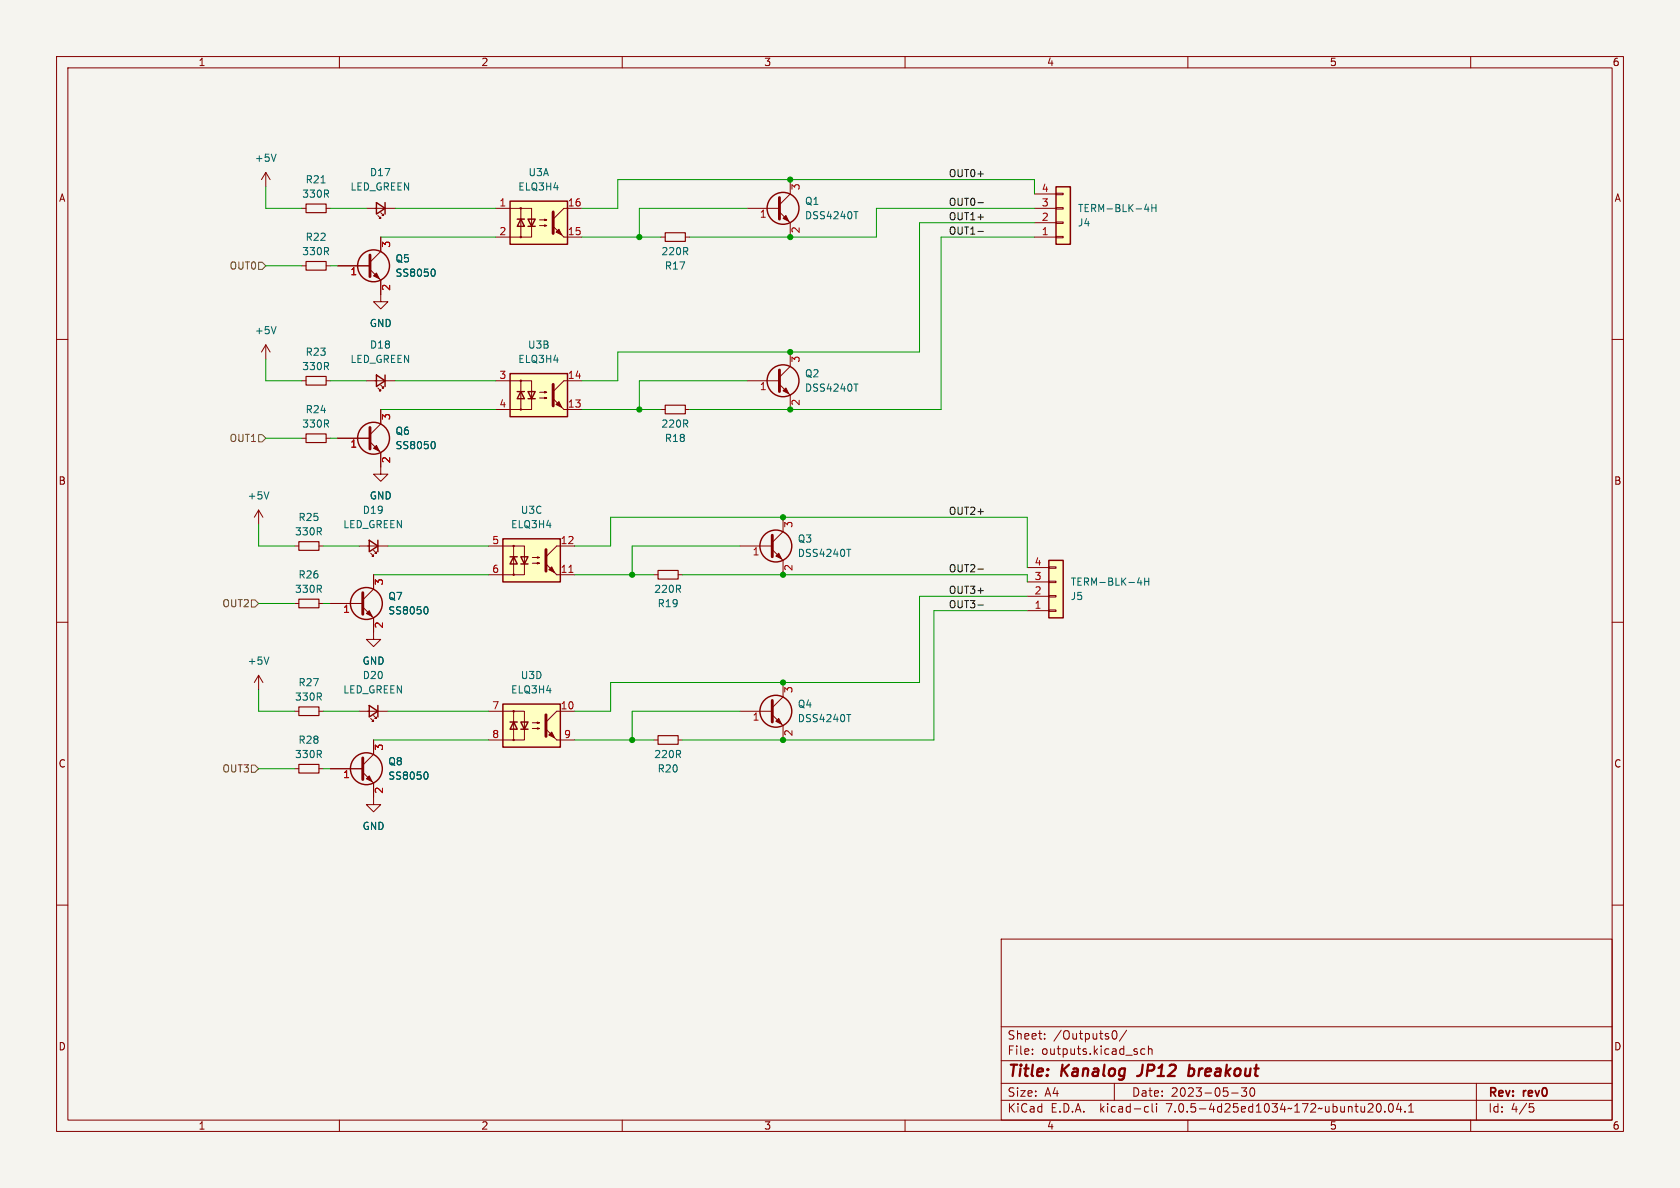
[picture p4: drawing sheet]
<svg xmlns="http://www.w3.org/2000/svg" width="297mm" height="210mm" viewBox="0 0 297 210" stroke-linecap="round" stroke-linejoin="round" font-family="sans-serif">
<path d="M0 0h297v210h-297z" fill="#f5f4ef" stroke="#f5f4ef" stroke-width=".18"/>
<g fill="none" stroke="#840000" stroke-width=".18">
<path d="M10 10h277v190h-277zM12 12h273v186h-273zM60 10v2M110 10v2M160 10v2M210 10v2M260 10v2M47 30.5l-.8 1.3M47 30.5v2.5M47 30.5l.8 1.3M53.3 36.8h.8M57.7 36.8h.7"/>
<path d="M64.8 36.8h5M66.8 38.1l.5 .5h-.2h.2v-.2M67.3 37.6l.5 .5h-.2h.2v-.3M87.6 36.8h6.4v5.1h-6.4M92.1 36.8v5.1M95.4 39.9h1.2l-.3 .1v-.2l.3 .1M95.4 38.9h1.2l-.3 .1v-.3l.3 .2M102.9 36.8h-3.2l-1.9 1.9M132.1 36.8h5.7M137.8 37.5l1.9 1.9v2.5M139.7 31.8v2.5l-1.9 1.9M182.9 36.8h3.8"/>
<path d="M182.9 39.4h3.8M182.9 34.3h3.8M186.7 34.2h1.3v.2h-1.3zM186.7 36.7h1.3v.3h-1.3zM186.7 39.2h1.3v.3h-1.3zM10 60h2M53.3 47h.8M57.7 47h.7M59.7 47h5.7M65.4 47.6l1.9 1.9v3.8h1.3l-1.3 1.3-1.3-1.3h1.3M67.3 41.9v2.6l-1.9 1.9M99.7 41.9h3.2"/>
<path d="M116.8 41.9h.8M121.2 41.9h.7M182.9 41.9h3.8M186.7 41.8h1.3v.2h-1.3zM285 60h2M47 61v2.5M47 61l-.8 1.2M47 61l.8 1.2M53.3 67.3h.8M53.3 77.5h.8M57.7 67.3h.7M57.7 77.5h.7"/>
<path d="M59.7 77.5h5.7M64.8 67.3h5M65.4 78.1l1.9 1.9v3.8h1.3l-1.3 1.3-1.3-1.3h1.3M66.8 68.6l.5 .5h-.2h.2v-.3M67.3 68.1l.5 .5h-.2h.2v-.3M67.3 72.4v2.5l-1.9 1.9M87.6 67.3h6.4v5.1h-6.4M92.1 67.3v5.1M95.4 70.4h1.2l-.3 .1v-.3l.3 .2M95.4 69.3h1.2l-.3 .2v-.3l.3 .1M99.7 72.4h3.2M102.9 67.3h-3.2l-1.9 1.9"/>
<path d="M116.8 72.4h.8M121.2 72.4h.7M132.1 67.3h5.7M137.8 67.9l1.9 2v2.5M139.7 62.2v2.6l-1.9 1.9M45.7 90.2l-.7 1.2M45.7 90.2v2.5M45.7 90.2l.8 1.2M52.1 96.5h.7M56.4 96.5h.7M63.5 96.5h5.1M65.5 97.8l.5 .5h-.2h.2v-.3"/>
<path d="M66 97.3l.5 .5h-.2h.2v-.3M86.4 96.5h6.3v5.1h-6.3M90.8 96.5v5.1M94.1 99.6h1.3l-.4 .1v-.3l.4 .2M94.1 98.6h1.3l-.4 .1v-.3l.4 .2M101.6 96.5h-3.2l-1.9 1.9M130.8 96.5h5.7M136.5 97.2l1.9 1.9v2.5M138.4 91.4v2.6l-1.9 1.9M10 110h2M45.7 119.4v2.5M45.7 119.4l-.7 1.3"/>
<path d="M45.7 119.4l.8 1.3M52.1 106.7h.7M56.4 106.7h.7M58.4 106.7h5.7M64.1 107.3l1.9 1.9v3.8h1.3l-1.3 1.3-1.2-1.3h1.2M66 101.6v2.5l-1.9 1.9M98.4 101.6h3.2M115.6 101.6h.7M119.9 101.6h.7M181.6 108h3.8M181.6 105.4h3.8M181.6 102.9h3.8"/>
<path d="M181.6 100.3h3.8M185.4 100.2h1.3v.3h-1.3zM185.4 102.7h1.3v.3h-1.3zM185.4 105.3h1.3v.2h-1.3zM185.4 107.8h1.3v.3h-1.3zM285 110h2M52.1 125.7h.7M52.1 135.9h.7M56.4 125.7h.7M56.4 135.9h.7M58.4 135.9h5.7M63.5 125.7h5.1"/>
<path d="M64.1 136.5l1.9 1.9v3.8h1.3l-1.3 1.3-1.2-1.3h1.2M65.5 127l.5 .5h-.2h.2v-.2M66 126.5l.5 .5h-.2h.2v-.3M66 130.8v2.6l-1.9 1.9M86.4 125.7h6.3v5.1h-6.3M90.8 125.7v5.1M94.1 128.8h1.3l-.4 .1v-.2l.4 .1M94.1 127.8h1.3l-.4 .1v-.3l.4 .2M98.4 130.8h3.2M101.6 125.7h-3.2l-1.9 1.9M115.6 130.8h.7M119.9 130.8h.7"/>
<path d="M130.8 125.7h5.7M136.5 126.4l1.9 1.9v2.5M138.4 120.7v2.5l-1.9 1.9M10 160h2M285 160h2M177 166h108v32h-108zM60 198v2M110 198v2M160 198v2M177 194.5h108M177 191.5h108M177 187.5h108"/>
<path d="M177 181.5h108M182.5 186.3v.1M182.5 185.5v.1M184.7 183.6v.1M184.7 182.8v.1M196.7 182.3l.3-.1a.81 .81 0 0 1 .5 .6 .81 .81 0 0 1-.3 .8l-.1 .1a.81 .81 0 0 1-.4-1.4zM197 191.5v3M199.2 182.1l-1.3 2M202.4 185.5l-.4-.1-.3 .3v.4l.1 .2h.6M202.5 196.5h.5M202.5 195.7h.5M203 185.5l.2-.1 .4 .1 .1 .9"/>
<path d="M203 184.9v1.5M203.7 195.1v1.3l.2 .2M204.5 195.1v.1M204.5 195.6v1M210 198v2M217.7 193.2h1.2M219.5 192.3h.9l-.5 .6 .4 .1v.7l-.2 .1h-.4l-.2-.1M221.2 192.4l.1-.1a.81 .81 0 0 1 .6 .6 .81 .81 0 0 1-.3 .8l-.1 .1a.81 .81 0 0 1-.6-.6 .81 .81 0 0 1 .3-.8zM241.8 196.6h.9M242.7 195.2v.5M243.5 195.2l.2-.1a.81 .81 0 0 1 .6 .6 .81 .81 0 0 1-.3 .8l-.2 .1a.81 .81 0 0 1-.6-.6 .81 .81 0 0 1 .3-.8zM244.8 196.5v.1"/>
<path d="M245.6 195.2l.2-.1a.81 .81 0 0 1 .6 .6 .81 .81 0 0 1-.3 .8l-.1 .1a.81 .81 0 0 1-.4-1.4zM247.2 195l-.3 1.1h.9M247.6 195.6v1M248.4 196.5v.1M249 196.6h.9M249 195.5l.5-.4v1.5M260 198v2M261 191.5v6.5M270.4 195.1h.7M270.5 195.7h.4l.3 .3-.2 .5-.5 .1"/>
<circle cx="92.1" cy="36.8" r=".13"/>
<circle cx="92.1" cy="41.9" r=".13"/>
<circle cx="92.1" cy="67.3" r=".13"/>
<circle cx="92.1" cy="72.4" r=".13"/>
<circle cx="90.8" cy="96.5" r=".13"/>
<circle cx="90.8" cy="101.6" r=".13"/>
<circle cx="90.8" cy="130.8" r=".13"/>
<circle cx="90.8" cy="125.7" r=".13"/>
</g>
<path d="M210.1 190.1l.5 .1M210.3 188.2l-.2 2M210.4 188.9l-.2 .1" fill="none" stroke="#840000" stroke-width=".4"/>
<g fill="none" stroke="#006464" stroke-width=".18">
<path d="M48.8 27.2l-.4 1.3M151 37.4h.7M202.4 37h.8M203 36.6v.8M203.6 36.1v1.3M203.6 36.7h.8M204.4 36.1v1.3M48.8 57.7l-.4 1.3M76.6 47.6a.79 .79 0 0 1 0 1.2M76.6 78a.79 .79 0 0 1 0 1.3M151 67.9h.7M47.5 86.9l-.4 1.3"/>
<path d="M149.7 97.1h.7M47.5 116.1l-.4 1.3M75.4 107.3a.79 .79 0 0 1 0 1.2M201.1 103h.8M201.7 102.6v.8M202.4 102.2v1.2M202.4 102.8h.7M203.1 102.2v1.2M75.4 136.5a.79 .79 0 0 1 0 1.2M149.7 126.3h.7"/>
</g>
<path d="M97.8 37.5v3.8M137.8 34.9v3.8M65.4 45.1v3.8M65.4 75.6v3.8M97.8 67.9v3.9M137.8 65.4v3.8M96.5 97.2v3.8M136.5 94.6v3.8M64.1 104.8v3.8M64.1 134v3.8M96.5 126.4v3.8M136.5 123.8v3.8" fill="none" stroke="#840000" stroke-width=".51"/>
<g fill="#840000" stroke="#840000" stroke-width=".18">
<path d="M66.5 48.3l.6 1-1.1-.5z"/>
<path d="M64.8 108.5l.5-.5 .5 1z"/>
<path d="M96.5 99.7l1.9 1.9z"/>
<path d="M97 100.7l.5-.5 .5 1z"/>
<path d="M97.8 40l1.9 1.9z"/>
<path d="M98.3 41l.5-.5 .5 1z"/>
<path d="M96.5 128.9l1.9 1.9z"/>
<path d="M97 129.9l.5-.5 .5 1z"/>
<path d="M97.8 70.5l1.9 1.9z"/>
<path d="M98.3 71.5l.5-.5 .5 1z"/>
<path d="M66 79.2l.5-.5 .6 1.1z"/>
<path d="M137.2 127.5l.5-.5 .5 1z"/>
<path d="M137.2 98.3l.5-.5 .5 1z"/>
<path d="M65.3 137.2l.5 1-1-.5z"/>
<path d="M138.4 38.6l.5-.5 .5 1z"/>
<path d="M138.4 69.1l.5-.5 .5 1z"/>
</g>
<g fill="none" stroke="#840000" stroke-width=".25">
<path d="M66.5 35.8l1.6 1-1.6 1zM68.1 35.8v2M90.2 35.6h10.1v7.6h-10.1zM91.4 38.7h1.3M92.1 38.7l.6 1.3h-1.3zM93.3 38.7h1.3l-.6 1.3zM186.7 33h2.5v10.2h-2.5zM93.3 40h1.3M66.5 66.3l1.6 1-1.6 1zM68.1 66.3v2M90.2 66h10.1v7.7h-10.1zM91.4 69.2h1.3"/>
<path d="M92.1 69.2l.6 1.3h-1.3zM93.3 69.2h1.3l-.6 1.3zM93.3 70.5h1.3M65.3 95.5l1.5 1-1.5 1zM66.8 95.5v2M88.9 95.3h10.2v7.6h-10.2zM90.2 98.4h1.2M90.8 98.4l.6 1.3h-1.2zM92.1 98.4h1.2l-.6 1.3zM92.1 99.7h1.2M185.4 99.1h2.6v10.1h-2.6zM65.3 124.7l1.5 1-1.5 1z"/>
<path d="M66.8 124.7v2M88.9 124.5h10.2v7.6h-10.2zM90.2 127.6h1.2M90.8 127.6l.6 1.3h-1.2zM92.1 127.6h1.2l-.6 1.3zM92.1 128.9h1.2"/>
<circle cx="138.4" cy="36.8" r="2.82"/>
<circle cx="66" cy="47" r="2.82"/>
<circle cx="66" cy="77.5" r="2.82"/>
<circle cx="138.4" cy="67.3" r="2.82"/>
<circle cx="137.2" cy="96.5" r="2.82"/>
<circle cx="64.8" cy="106.7" r="2.82"/>
<circle cx="64.8" cy="135.9" r="2.82"/>
<circle cx="137.2" cy="125.7" r="2.82"/>
</g>
<g fill="#ffffc2" stroke="#ffffc2" stroke-width=".18">
<path d="M185.4 99.1h2.6v10.1h-2.6z"/>
<path d="M88.9 95.3h10.2v7.6h-10.2z"/>
<path d="M90.2 35.6h10.1v7.6h-10.1z"/>
<path d="M88.9 124.5h10.2v7.6h-10.2z"/>
<path d="M90.2 66h10.1v7.7h-10.1z"/>
<path d="M186.7 33h2.5v10.2h-2.5z"/>
</g>
<path d="M54.1 36.1h3.6v1.5h-3.6zM54.1 46.2h3.6v1.6h-3.6zM117.6 41.1h3.6v1.6h-3.6zM54.1 76.7h3.6v1.5h-3.6zM54.1 66.5h3.6v1.6h-3.6zM117.6 71.6h3.6v1.6h-3.6zM52.8 95.8h3.6v1.5h-3.6zM52.8 105.9h3.6v1.5h-3.6zM116.3 100.8h3.6v1.6h-3.6zM52.8 125h3.6v1.5h-3.6zM52.8 135.1h3.6v1.6h-3.6zM116.3 130h3.6v1.6h-3.6z" fill="none" stroke="#840000" stroke-width=".2"/>
<path d="M100.6 101.2h.7" fill="none" stroke="#a90000" stroke-width=".18"/>
<path d="M45.7 46.4h.7l.6 .6-.6 .6h-.7zM45.7 76.8h.7l.6 .7-.6 .6h-.7zM44.4 106h.7l.6 .7-.6 .6h-.7zM44.4 135.3h.7l.6 .6-.6 .6h-.7z" fill="none" stroke="#725600" stroke-width=".18"/>
<path d="M172.9 35.8h.9M172.9 40.9h.9M172.9 100.6h.9M172.9 107h.9" fill="none" stroke="#0f0f0f" stroke-width=".18"/>
<g fill="none" stroke="#009600" stroke-width=".18">
<path d="M47 33v3.8h6.3M58.4 36.8h6.4M69.8 36.8h17.8M132.1 36.8h-19.1v5.1M182.9 34.3v-2.5h-73.7v5h-6.3M182.9 39.4h-20.3v22.8h-53.4v5.1h-6.3M182.9 36.8h-28v5.1h-33M47 47h6.3M58.4 47h1.3M67.3 41.9h20.3M102.9 41.9h13.9M182.9 41.9h-16.5v30.5h-44.5"/>
<path d="M47 63.5v3.8h6.3M47 77.5h6.3M58.4 67.3h6.4M58.4 77.5h1.3M67.3 72.4h20.3M69.8 67.3h17.8M102.9 72.4h13.9M132.1 67.3h-19.1v5.1M45.7 92.7v3.8h6.4M57.1 96.5h6.4M68.6 96.5h17.8M101.6 96.5h6.3v-5.1h73.7v8.9"/>
<path d="M130.8 96.5h-19v5.1M45.7 106.7h6.4M57.1 106.7h1.3M66 101.6h20.4M101.6 101.6h14M120.6 101.6h61v1.3M181.6 105.4h-19v15.3h-54.7v5h-6.3M181.6 108h-16.5v22.8h-44.5M45.7 121.9v3.8h6.4M45.7 135.9h6.4M57.1 125.7h6.4M57.1 135.9h1.3"/>
<path d="M66 130.8h20.4M68.6 125.7h17.8M101.6 130.8h14M130.8 125.7h-19v5.1"/>
</g>
<g fill="#009600" stroke="#009600" stroke-width=".18">
<circle cx="138.4" cy="91.4" r=".46"/>
<circle cx="138.4" cy="101.6" r=".46"/>
<circle cx="138.4" cy="120.7" r=".46"/>
<circle cx="111.8" cy="130.8" r=".46"/>
<circle cx="138.4" cy="130.8" r=".46"/>
<circle cx="139.7" cy="62.2" r=".46"/>
<circle cx="139.7" cy="72.4" r=".46"/>
<circle cx="113" cy="41.9" r=".46"/>
<circle cx="113" cy="72.4" r=".46"/>
<circle cx="139.7" cy="31.8" r=".46"/>
<circle cx="139.7" cy="41.9" r=".46"/>
<circle cx="111.8" cy="101.6" r=".46"/>
</g>
<g font-size="2.8" fill="#840000">
<text x="178" y="190.8">Title:</text>
<text x="187.5" y="190.8">Kanalog</text>
<text x="201.7" y="190.8">JP12</text>
<text x="211.1" y="190.8">breakout</text>
</g>
<g font-size="2.1" fill="#840000">
<text x="178" y="183.9">Sheet:</text>
<text x="186.2" y="183.9">/Outputs0/</text>
<text x="178" y="186.6">File:</text>
<text x="184" y="186.6">outputs.kicad_sch</text>
<text x="178" y="196.8">KiCad</text>
<text x="178" y="194">Size:</text>
<text x="184.6" y="194">A4</text>
<text x="185.7" y="196.8">E.D.A.</text>
<text x="194.4" y="196.8">kicad-cli</text>
<text x="200" y="194">Date:</text>
<text x="206.2" y="196.8">7.0.5-4d25ed1034~172~ubuntu20.04.1</text>
<text x="206.9" y="194">2023-05-30</text>
<text x="263" y="194.2">Rev:</text>
<text x="263" y="196.8">Id:</text>
<text x="267" y="196.8">4/5</text>
<text x="269.2" y="194.2">rev0</text>
</g>
<g font-size="1.8" fill="#840000">
<text x="35" y="11.8">1</text>
<text x="85" y="11.8">2</text>
<text x="135" y="11.8">3</text>
<text x="185" y="11.8">4</text>
<text x="235" y="11.8">5</text>
<text x="285" y="11.8">6</text>
<text x="10.4" y="35.8">A</text>
<text x="285.4" y="35.8">A</text>
<text x="10.3" y="85.8">B</text>
<text x="285.3" y="85.8">B</text>
<text x="10.3" y="135.8">C</text>
<text x="285.3" y="135.8">C</text>
<text x="10.3" y="185.8">D</text>
<text x="285.3" y="185.8">D</text>
<text x="35" y="199.8">1</text>
<text x="85" y="199.8">2</text>
<text x="135" y="199.8">3</text>
<text x="185" y="199.8">4</text>
<text x="235" y="199.8">5</text>
<text x="285" y="199.8">6</text>
</g>
<g font-size="1.8" fill="#006464">
<text x="45" y="28.8">+5V</text>
<text x="53.4" y="35.1">330R</text>
<text x="54" y="32.6">R21</text>
<text x="61.9" y="33.8">LED_GREEN</text>
<text x="65.3" y="31.3">D17</text>
<text x="91.6" y="33.8">ELQ3H4</text>
<text x="93.4" y="31.3">U3A</text>
<text x="142.2" y="36.4">Q1</text>
<text x="142.2" y="38.9">DSS4240T</text>
<text x="190.5" y="40.2">J4</text>
<text x="190.5" y="37.7">TERM-BLK-4H</text>
<text x="53.4" y="45.3">330R</text>
<text x="54" y="42.7">R22</text>
<text x="69.9" y="46.5">Q5</text>
<text x="116.9" y="45.3">220R</text>
<text x="117.5" y="47.8">R17</text>
<text x="69.9" y="49.1">SS8050</text>
<text x="45" y="59.2">+5V</text>
<text x="65.3" y="58">GND</text>
<text x="53.4" y="65.6">330R</text>
<text x="54" y="63.1">R23</text>
<text x="61.9" y="64.3">LED_GREEN</text>
<text x="65.3" y="61.8">D18</text>
<text x="91.6" y="64.3">ELQ3H4</text>
<text x="93.3" y="61.8">U3B</text>
<text x="142.2" y="66.9">Q2</text>
<text x="142.2" y="69.4">DSS4240T</text>
<text x="53.4" y="75.8">330R</text>
<text x="54" y="73.2">R24</text>
<text x="69.9" y="77">Q6</text>
<text x="116.9" y="75.8">220R</text>
<text x="69.9" y="79.6">SS8050</text>
<text x="117.5" y="78.3">R18</text>
<text x="43.7" y="88.5">+5V</text>
<text x="65.3" y="88.5">GND</text>
<text x="52.1" y="94.8">330R</text>
<text x="52.7" y="92.3">R25</text>
<text x="60.6" y="93.5">LED_GREEN</text>
<text x="64.1" y="91">D19</text>
<text x="90.3" y="93.5">ELQ3H4</text>
<text x="92" y="91">U3C</text>
<text x="141" y="96.1">Q3</text>
<text x="141" y="98.6">DSS4240T</text>
<text x="52.1" y="105">330R</text>
<text x="52.7" y="102.4">R26</text>
<text x="68.6" y="106.2">Q7</text>
<text x="115.6" y="105">220R</text>
<text x="116.2" y="107.5">R19</text>
<text x="189.2" y="106.2">J5</text>
<text x="189.2" y="103.7">TERM-BLK-4H</text>
<text x="68.6" y="108.8">SS8050</text>
<text x="43.7" y="117.7">+5V</text>
<text x="64" y="117.7">GND</text>
<text x="52.1" y="124">330R</text>
<text x="52.7" y="121.5">R27</text>
<text x="60.6" y="122.7">LED_GREEN</text>
<text x="64.1" y="120.2">D20</text>
<text x="90.3" y="122.7">ELQ3H4</text>
<text x="92" y="120.2">U3D</text>
<text x="141" y="125.3">Q4</text>
<text x="52.7" y="131.6">R28</text>
<text x="141" y="127.8">DSS4240T</text>
<text x="52.1" y="134.2">330R</text>
<text x="68.6" y="135.4">Q8</text>
<text x="68.6" y="138">SS8050</text>
<text x="115.6" y="134.2">220R</text>
<text x="116.2" y="136.7">R20</text>
<text x="64" y="146.9">GND</text>
</g>
<g font-size="1.8" fill="#a90000">
<text x="141.6" y="33.7" transform="rotate(-90 141.6 33.7)">3</text>
<text x="184.1" y="34">4</text>
<text x="88.2" y="36.6">1</text>
<text x="88.2" y="41.7">2</text>
<text x="100.3" y="41.7">15</text>
<text x="100.3" y="36.6">16</text>
<text x="134.3" y="38.7">1</text>
<text x="141.6" y="41.3" transform="rotate(-90 141.6 41.3)">2</text>
<text x="184.1" y="41.7">1</text>
<text x="184.1" y="39.1">2</text>
<text x="184.1" y="36.6">3</text>
<text x="69.2" y="43.8" transform="rotate(-90 69.2 43.8)">3</text>
<text x="61.9" y="48.9">1</text>
<text x="69.2" y="51.5" transform="rotate(-90 69.2 51.5)">2</text>
<text x="141.6" y="64.2" transform="rotate(-90 141.6 64.2)">3</text>
<text x="88.2" y="67.1">3</text>
<text x="100.3" y="67.1">14</text>
<text x="134.3" y="69.2">1</text>
<text x="141.6" y="71.8" transform="rotate(-90 141.6 71.8)">2</text>
<text x="69.2" y="74.3" transform="rotate(-90 69.2 74.3)">3</text>
<text x="88.2" y="72.1">4</text>
<text x="100.3" y="72.1">13</text>
<text x="61.9" y="79.4">1</text>
<text x="69.2" y="81.9" transform="rotate(-90 69.2 81.9)">2</text>
<text x="140.3" y="93.4" transform="rotate(-90 140.3 93.4)">3</text>
<text x="87" y="96.3">5</text>
<text x="87" y="101.3">6</text>
<text x="99.1" y="101.3">11</text>
<text x="99.1" y="96.3">12</text>
<text x="133" y="98.4">1</text>
<text x="140.3" y="101" transform="rotate(-90 140.3 101)">2</text>
<text x="182.8" y="100.1">4</text>
<text x="67.9" y="103.5" transform="rotate(-90 67.9 103.5)">3</text>
<text x="182.8" y="107.7">1</text>
<text x="182.8" y="105.2">2</text>
<text x="182.8" y="102.6">3</text>
<text x="60.6" y="108.6">1</text>
<text x="67.9" y="111.2" transform="rotate(-90 67.9 111.2)">2</text>
<text x="87" y="125.5">7</text>
<text x="99.1" y="125.5">10</text>
<text x="140.3" y="122.6" transform="rotate(-90 140.3 122.6)">3</text>
<text x="87" y="130.6">8</text>
<text x="99.7" y="130.6">9</text>
<text x="133" y="127.6">1</text>
<text x="140.3" y="130.2" transform="rotate(-90 140.3 130.2)">2</text>
<text x="60.6" y="137.8">1</text>
<text x="67.9" y="132.7" transform="rotate(-90 67.9 132.7)">3</text>
<text x="67.9" y="140.4" transform="rotate(-90 67.9 140.4)">2</text>
</g>
<g font-size="1.8" fill="#0f0f0f">
<text x="167.6" y="31.4">OUT0+</text>
<text x="167.6" y="36.5">OUT0-</text>
<text x="167.6" y="39">OUT1+</text>
<text x="167.6" y="41.6">OUT1-</text>
<text x="167.6" y="91.1">OUT2+</text>
<text x="167.6" y="101.3">OUT2-</text>
<text x="167.6" y="107.6">OUT3-</text>
<text x="167.6" y="105.1">OUT3+</text>
</g>
<g font-size="1.8" fill="#725600">
<text x="40.6" y="47.8">OUT0</text>
<text x="40.6" y="78.3">OUT1</text>
<text x="39.3" y="107.5">OUT2</text>
<text x="39.3" y="136.7">OUT3</text>
</g>
</svg>
